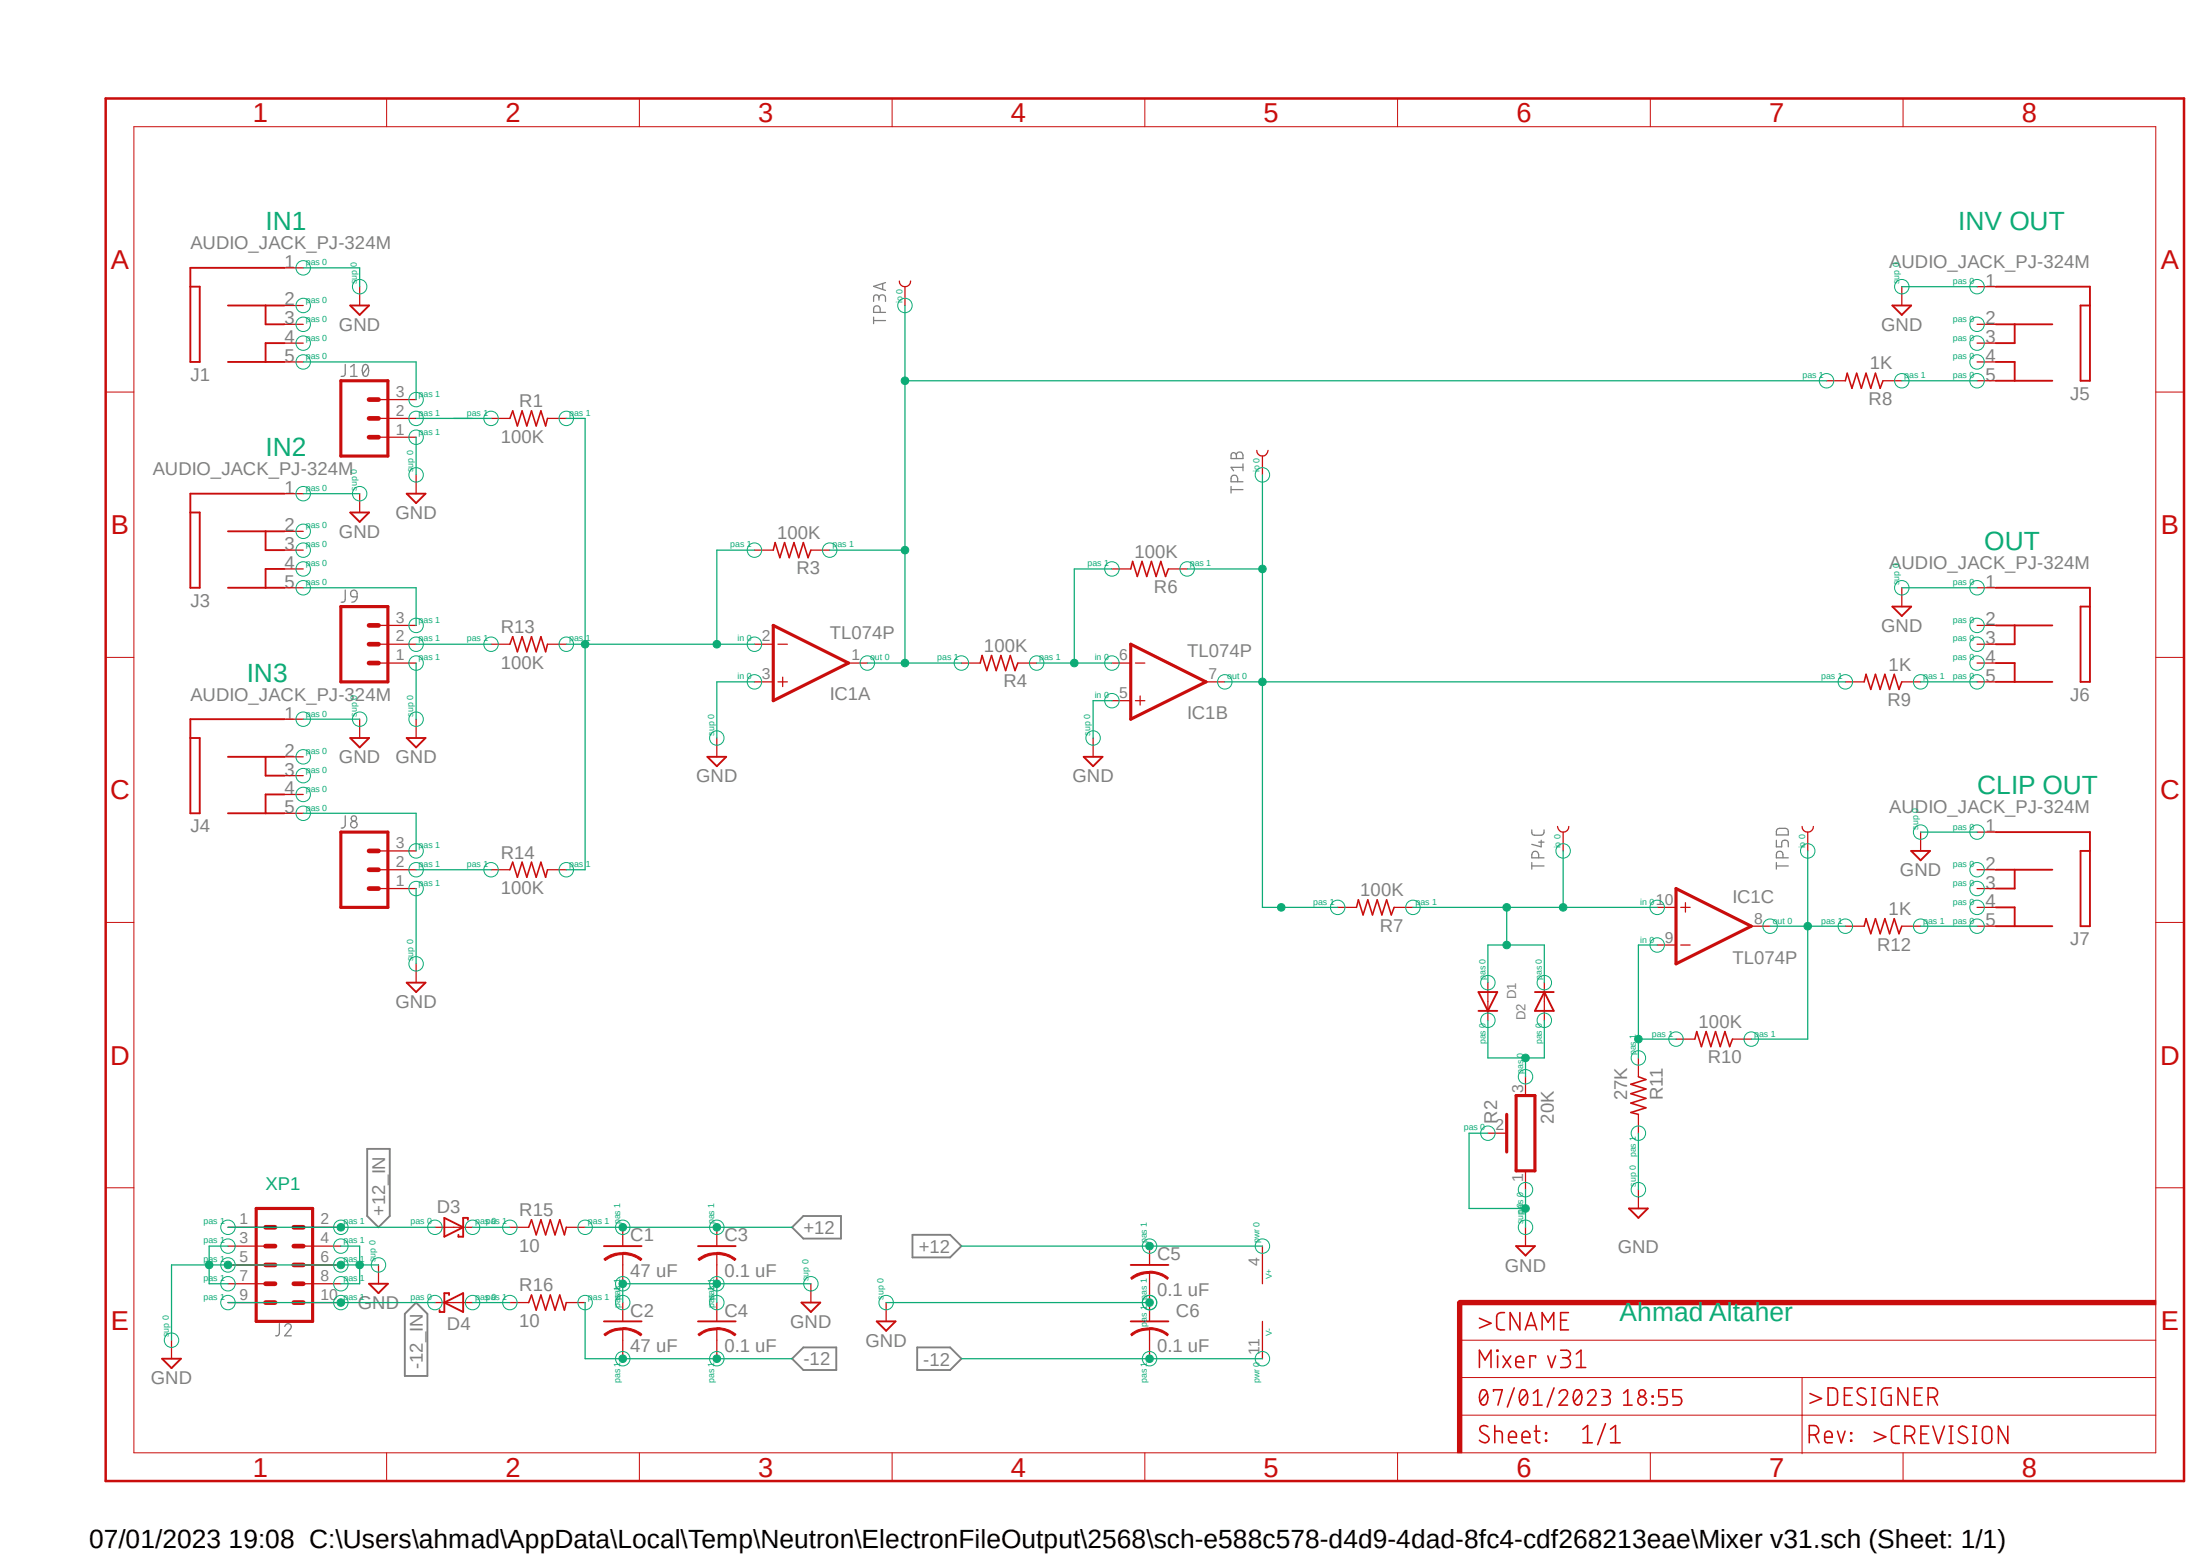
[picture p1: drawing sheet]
<svg xmlns="http://www.w3.org/2000/svg" width="297mm" height="210mm" viewBox="0 0 297 210" stroke-linecap="round" stroke-linejoin="round" font-family="sans-serif">
<path d="M13.9 13l281.2 187.3M295.1 13l-281.2 187.3" fill="none" stroke="#fff" stroke-width=".14"/>
<g fill="none" stroke="#808080" stroke-width=".17">
<path d="M119.2 38.3v.8M119.5 38.1l-1.6 .6 1.6 .5M46.6 49.2v1.3a.4 .4 0 0 1-.5 .3M47.3 50.8h.9M47.3 49.5l.5-.3v1.6M49.1 49.2h.3a.67 .67 0 0 1 .4 .8 .58 .58 0 0 1-.7 .8 1.27 1.27 0 0 1 0-1.6zM49.7 49.5l-.7 1M117.9 43.3h1.6M117.9 42.8v.9M118.7 40.2v-.2a.46 .46 0 0 1 .5-.2 .46 .46 0 0 1 .3 .4v.5M118.7 40.5l-.1-.5a.37 .37 0 0 0-.4-.2 .37 .37 0 0 0-.3 .3v.6M118.8 42.2v-.7a.46 .46 0 0 0-.5-.2 .46 .46 0 0 0-.4 .4v.5h1.6"/>
<path d="M46.6 79.6v1.3a.4 .4 0 0 1-.5 .4M47.5 79.7a.44 .44 0 0 1 .7 .4v.5h-.5l-.3-.2a.58 .58 0 0 1 .1-.7zM166.2 66.1h1.6M166.2 65.7v.8M166.4 61.1a.38 .38 0 0 1 .5 .3l.1-.2a.46 .46 0 0 1 .5-.2 .46 .46 0 0 1 .3 .4v.5h-1.6v-.5zM166.9 61.4v.5M167.1 65l-.1-.7a.43 .43 0 0 0-.5-.2 .43 .43 0 0 0-.3 .5v.4h1.6M167.8 63.1h-1.6l.3 .4M167.8 62.6v.9M48.2 80.6a.72 .72 0 0 1-.7 .7M46.6 110.1v1.3a.45 .45 0 0 1-.5 .4M206.8 112v.6l.4 .1h1l.2-.3v-.4"/>
<path d="M206.8 116.9h1.6M206.8 116.4v.9M207.7 115.8v-.4a.47 .47 0 0 0-.4-.5 .47 .47 0 0 0-.5 .5v.4h1.6M207.7 113.7h.7M208.1 113.4v.9l-1.3-.3M239.8 113.4v.9h.7v-.6a.46 .46 0 0 1 .5-.3 .46 .46 0 0 1 .4 .3v.6M239.8 116.9h1.6M239.8 116.4v.9M239.9 112a1.25 1.25 0 0 1 1.5 0v.7h-1.6zM240.7 115.8v-.4a.45 .45 0 0 0-.4-.5 .45 .45 0 0 0-.5 .5v.4h1.6M37.7 178.6v1.3a.38 .38 0 0 1-.5 .4M38.4 179a.44 .44 0 0 1 .7-.3 .44 .44 0 0 1 .1 .7l-.8 .9h.9"/>
<circle cx="47.8" cy="110.5" r=".37"/>
<circle cx="47.8" cy="111.3" r=".45"/>
</g>
<path d="M49.6 155.1h3v9l-1.5 1.6-1.5-1.6zM56.2 175.8l1.5 1.5v8.4h-3v-8.4zM108.5 164.1h5v3.1h-5l-1.6-1.5zM123.2 166.7h5.1l1.5 1.5-1.5 1.5h-5.1zM106.9 183.4l1.6-1.5h4.4v3h-4.4zM123.8 181.9h4.5l1.5 1.5-1.5 1.5h-4.5z" fill="none" stroke="#808080" stroke-width=".25"/>
<g fill="none" stroke="#c90d0c" stroke-width=".17">
<path d="M38.4 36.2h2.5M38.4 46.3h2.5M38.4 48.9h2.5M38.4 41.2h2.5M38.4 43.8h2.5M66.3 56.5h2.5M73.9 56.5h2.6M101.9 92h2.5M101.9 87h2.5M105 92h1.3M105 87h1.3M105.7 91.4v1.3"/>
<path d="M114.6 89.5h2.5M150.1 89.5h2.6M150.1 94.6h2.6M153.3 89.5h1.3M153.3 94.6h1.3M153.9 93.9v1.3M162.8 92h2.6M223.7 122.5h2.6M223.7 127.6h2.6M226.9 122.5h1.3M226.9 127.6h1.3M227.5 121.8v1.3"/>
<path d="M236.4 125h2.6M84.1 169.2v1.5M170.4 168.2v5.1M170.4 178.4v5"/>
</g>
<path d="M38.4 36.2h-12.7v12.7h1.3v-10.2h-1.3M30.8 41.2h7.6M30.8 48.9h7.6M35.9 41.2v2.6h2.5M38.4 46.3h-2.5v2.6M81.5 168.2h5.1" fill="none" stroke="#c90d0c" stroke-width=".25"/>
<path d="M104.4 84.4l10.2 5.1-10.2 5.1zM152.7 87l10.1 5-10.1 5.1zM226.3 119.9l10.1 5.1-10.1 5.1z" fill="none" stroke="#c90d0c" stroke-width=".42"/>
<path d="M68.8 56.5l.4-1 .6 2 .7-2 .6 2 .7-2 .6 2 .6-2 .7 2 .2-1" fill="none" stroke="#c90d0c" stroke-width=".21"/>
<path d="M84.1 169a4 4 0 0 1 2.6 .9l-.2 .2a3.8 3.8 0 0 0-2.4-.8z" fill-rule="evenodd" fill="#c90d0c"/>
<path d="M84.1 169a4 4 0 0 1 2.6 .9l-.2 .2a3.8 3.8 0 0 0-2.4-.8z" fill="none" stroke="#c90d0c" stroke-width=".14"/>
<path d="M81.5 169.9a3.6 3.6 0 0 1 2.6-.8v.2a4.1 4.1 0 0 0-2.4 .8z" fill-rule="evenodd" fill="#c90d0c"/>
<path d="M81.5 169.9a3.6 3.6 0 0 1 2.6-.8v.2a4.1 4.1 0 0 0-2.4 .8z" fill="none" stroke="#c90d0c" stroke-width=".14"/>
<g fill="none" stroke="#c90d0c" stroke-width=".17">
<path d="M200.9 132.6v5.1M200.9 153h2.5M206 145.3v2.6M206 158v2.6M30.8 175.8h5.1M30.8 173.3h5.1M30.8 170.7h5.1M30.8 168.2h5.1M30.8 165.7h5.1M40.9 175.8h5.1M40.9 173.3h5.1M40.9 170.7h5.1"/>
<path d="M40.9 168.2h5.1M40.9 165.7h5.1M84.1 165.7v2.5M84.1 170.7v2.6"/>
</g>
<path d="M203.4 150.4v5.1M204.7 147.9h2.5v10.1h-2.5zM34.6 163.1h7.6v15.3h-7.6z" fill="none" stroke="#c90d0c" stroke-width=".42"/>
<path d="M35.9 170.7h1.2M35.9 173.3h1.2M35.9 175.8h1.2M35.9 165.7h1.2M35.9 168.2h1.2M39.7 170.7h1.2M39.7 173.3h1.2M39.7 175.8h1.2M39.7 165.7h1.2M39.7 168.2h1.2" fill="none" stroke="#c90d0c" stroke-width=".64"/>
<path d="M199.6 133.9h2.5l-1.2 2.5zM199.6 136.4h2.5" fill="none" stroke="#c90d0c" stroke-width=".25"/>
<g fill="none" stroke="#c90d0c" stroke-width=".21">
<path d="M199.7 184.6v-2.4l.8 1.4 .8-1.4v2.4M200 187.7a.45 .45 0 0 1 .7 .1 1.43 1.43 0 0 1-.3 1.8 .39 .39 0 0 1-.5-.2 1.73 1.73 0 0 1 .1-1.7zM200.7 188l-.9 1.2M201.6 187.8v-.2h1.2l-.6 2.1M202.1 182.2h.1v.2h-.1zM202.2 183v1.6M202.9 183l1.1 1.6M204 183l-1.1 1.6M204.4 187.3l-.9 2.6M204.6 183.8h1.1a.55 .55 0 0 0-.4-.7 .55 .55 0 0 0-.7 .5v.6l.3 .3 .8 .1M205.4 187.7a.45 .45 0 0 1 .7 .1 1.53 1.53 0 0 1-.2 1.8 .42 .42 0 0 1-.6-.2 1.73 1.73 0 0 1 .1-1.7zM206.2 188l-1 1.2"/>
<path d="M207 188l.6-.4v2.1M207 189.7h1.2M207.3 183.3v-.3h-.8v1.6M209 183l.5 1.6 .5-1.6M209.8 187.3l-.9 2.6M210.5 188a.58 .58 0 0 1 .6-.4 .58 .58 0 0 1 .5 .5l-.1 .4-1 1.2h1.1M210.7 182.2h.8a.51 .51 0 0 1 .5 .6 .51 .51 0 0 1-.5 .5h-.6M211.4 183.3a.66 .66 0 0 1 .6 .6 .66 .66 0 0 1-.6 .7h-.7M212.6 187.8a.48 .48 0 0 1 .8 0 1.43 1.43 0 0 1-.3 1.8 .46 .46 0 0 1-.5-.2 1.8 1.8 0 0 1 0-1.6zM212.8 184.6h1.3M212.8 182.8l.6-.6v2.4M213.4 188l-.9 1.2"/>
<path d="M213.7 192.9l.6-.5v2.3M213.7 194.7h1.3M214.3 188a.58 .58 0 0 1 .9-.4 .58 .58 0 0 1 .1 .9l-1 1.2h1.2M216.2 187.6h.8a.47 .47 0 0 1 .4 .4 .47 .47 0 0 1-.4 .5h-.5M216.7 192.2l-1 2.8M216.8 188.5a.57 .57 0 0 1 .6 .6 .57 .57 0 0 1-.6 .6h-.6M217.4 194.7h1.3M217.4 192.9l.7-.5v2.3M219.2 189.7h1.1M219.2 188l.6-.4v2.1M223.1 188.4h.1v.2h-.1zM223.1 189.4h.1v.1h-.1z"/>
<path d="M225.1 187.6h-1.2v.9h.7a.58 .58 0 0 1 .5 .6 .58 .58 0 0 1-.5 .6h-.7M227 187.6h-1.2v.9h.8a.58 .58 0 0 1 .4 .6 .58 .58 0 0 1-.4 .6h-.8"/>
<circle cx="221.7" cy="188" r=".47"/>
<circle cx="221.7" cy="189.1" r=".59"/>
</g>
<path d="M196.8 175.8h.6v20.3h-.6z" fill-rule="evenodd" fill="#c90d0c"/>
<path d="M196.8 175.8h.6v20.3h-.6z" fill="none" stroke="#c90d0c" stroke-width=".14"/>
<path d="M197.1 175.5h93.9v.6h-93.9z" fill-rule="evenodd" fill="#c90d0c"/>
<g fill="none" stroke="#c90d0c" stroke-width=".14">
<path d="M18.1 17.1h272.9v179h-272.9zM52.2 13.3v3.8M86.3 13.3v3.8M120.4 13.3v3.8M154.6 13.3v3.8M188.7 13.3v3.8M222.8 13.3v3.8M256.9 13.3v3.8M14.3 52.9h3.8M291 52.9h3.9M14.3 88.7h3.8M291 88.7h3.9"/>
<path d="M14.3 124.5h3.8M291 124.5h3.9M14.3 160.3h3.8M197.1 175.5h93.9v.6h-93.9zM291 160.3h3.9M52.2 196.1v3.8M86.3 196.1v3.8M120.4 196.1v3.8M154.6 196.1v3.8M188.7 196.1v3.8M197.1 191h93.9M197.1 185.9h93.9"/>
<path d="M197.1 180.9h93.9M222.8 196.1v3.8M243.3 185.9v10.3M256.9 196.1v3.8"/>
</g>
<path d="M198.3 175.8h-1.2v1.3" fill="none" stroke="#c90d0c" stroke-width=".64"/>
<g fill="none" stroke="#c90d0c" stroke-width=".21">
<path d="M249.1 51.4l.3-1 .6 2 .7-2 .6 2 .6-2 .7 2 .6-2 .6 2 .4-1M104.4 74.3l.2-1.1 .7 2.1 .6-2.1 .7 2.1 .6-2.1 .6 2.1 .7-2.1 .6 2.1 .4-1M152.7 76.8l.2-1 .6 2 .7-2 .6 2 .6-2 .7 2 .6-2 .7 2 .3-1M68.8 87l.4-1.1 .6 2.1 .7-2.1 .6 2.1 .7-2.1 .6 2.1 .6-2.1 .7 2.1 .2-1M132.3 89.5l.3-1 .6 2 .7-2 .6 2 .6-2 .7 2 .6-2 .6 2 .4-1M251.7 92l.2-1 .7 2 .6-2 .6 2 .7-2 .6 2 .6-2 .7 2 .4-1M68.8 117.4l.4-1 .6 2 .7-2 .6 2 .7-2 .6 2 .6-2 .7 2 .2-1M183.1 122.5l.3-1 .6 2 .7-2 .6 2 .6-2 .7 2 .6-2 .6 2 .4-1M251.7 125l.2-1 .7 2 .6-2 .6 2 .7-2 .6 2 .6-2 .7 2 .4-1M221.2 145.3l1 .4-2 .6 2 .7-2 .6 2 .7-2 .6 2 .6-2 .7 1 .2M228.8 140.3l.3-1.1 .6 2.1 .6-2.1 .7 2.1 .6-2.1 .6 2.1 .7-2.1 .6 2.1 .4-1M71.4 165.7l.4-1.1 .6 2.1 .6-2.1 .7 2.1 .6-2.1 .6 2.1 .7-2.1 .6 2.1 .3-1"/>
<path d="M71.4 175.8l.4-1 .6 2 .6-2 .7 2 .6-2 .6 2 .7-2 .6 2 .3-1M199.7 177.9l1.6 .7-1.6 .6M203.1 177.2h-.5l-.5 .2v.3v1.3a.51 .51 0 0 0 .5 .5h.5M205.2 177.2v2.3l-1.3-2.3v2.3M205.9 179.5l.8-2.3 .8 2.3M206.1 178.9h1.2M208.2 179.5v-2.3l.8 1.3 .8-1.3v2.3M210.7 178.2h.8M211.8 177.2h-1.1v2.3h1.1M200.9 192.6a.6 .6 0 0 0-.8-.2 .6 .6 0 0 0-.2 .8l1.1 .8a.54 .54 0 0 1-.1 .6 .54 .54 0 0 1-.7 .1l-.5-.3M201.8 193.2h.8l.2 .2v1.3M201.8 192.4v2.3"/>
<path d="M203.7 194h1a.56 .56 0 0 0-.3-.8 .56 .56 0 0 0-.7 .5v.7l.2 .3h.8M205.5 194h1a.57 .57 0 0 0-.2-.7 .57 .57 0 0 0-.8 .2v1l.4 .2h.6M207.1 193.2h.8M207.4 192.4v2a.42 .42 0 0 0 .5 .3M208.7 193.4h.1v.1h-.1zM208.7 194.4h.1v.1h-.1zM244.3 193.7h.6a.64 .64 0 0 0 .7-.7 .64 .64 0 0 0-.7-.6h-.6v2.3M244.3 188.1l1.6 .7-1.6 .6M245 193.7l.6 1M246.3 194h1.1a.55 .55 0 0 0-.3-.8 .55 .55 0 0 0-.7 .3 1.26 1.26 0 0 0 .1 1.2h.9M246.8 187.3h.6a.59 .59 0 0 1 .7 .7v1a.59 .59 0 0 1-.7 .7h-.6zM248.1 193.2l.5 1.5 .5-1.5"/>
<path d="M249 188.3h.8M249.9 194.4h.1v.1h-.1zM249.9 193.4h.1v.1h-.1zM250.1 187.3h-1.1v2.4h1.1M251.8 187.5a.64 .64 0 0 0-.6-.2 .64 .64 0 0 0-.5 .5l.3 .5 .7 .4a.58 .58 0 0 1 .1 .9 .58 .58 0 0 1-.9-.1l-.2-.2M252.7 187.3h.5M252.7 189.7h.5M252.9 187.3v2.4M253 193.3l1.6 .6-1.6 .7M255.3 187.3l-1 .1-.2 .2-.1 .2v1.3a.59 .59 0 0 0 .6 .6h.7v-1.4h-.4M256.4 192.5h-.5l-.3 .1-.2 .1v.3v1.3a.51 .51 0 0 0 .5 .5h.5M257.2 193.8h.7a.66 .66 0 0 0 .6-.7 .66 .66 0 0 0-.6-.6h-.7v2.3"/>
<path d="M257.6 187.3v2.4l-1.4-2.4v2.4M258 193.8l.5 1M258.5 188.3h.7M259.3 193.5h.8M259.5 187.3h-1v2.4h1M260.3 188.6h.6a.64 .64 0 0 0 .7-.6 .64 .64 0 0 0-.7-.7h-.6v2.4M260.4 192.5h-1.1v2.3h1.1M260.9 192.5l.8 2.3 .8-2.3M261.1 188.6l.5 1.1M263.1 194.8h.6M263.1 192.5h.6M263.4 192.5v2.3"/>
<path d="M265.5 192.7a.62 .62 0 0 0-.6-.2 .62 .62 0 0 0-.5 .5l.1 .3 .2 .2 .7 .3a.54 .54 0 0 1 .2 .8 .54 .54 0 0 1-.8 .2l-.5-.3M266.3 194.8h.6M266.3 192.5h.6M266.6 192.5v2.3M267.8 192.6a.69 .69 0 0 1 1.1 .5v1.1a.64 .64 0 0 1-.6 .6 .64 .64 0 0 1-.7-.6v-1.1zM271.1 192.5v2.3l-1.3-2.3v2.3"/>
</g>
<path d="M14.3 13.3h280.6v186.6h-280.6z" fill="none" stroke="#c90d0c" stroke-width=".34"/>
<g fill="none" stroke="#c90d0c" stroke-width=".17">
<path d="M266.9 38.7h2.6M246.6 51.4h2.5M254.2 51.4h2.6M266.9 51.4h2.6M266.9 48.9h2.6M266.9 43.8h2.6M266.9 46.3h2.6M38.4 74.3h2.5M38.4 76.8h2.5M38.4 66.6h2.5M38.4 79.3h2.5M38.4 71.7h2.5"/>
<path d="M56.2 64.1v2.5M101.9 74.3h2.5M109.5 74.3h2.5M150.1 76.8h2.6M157.7 76.8h2.6M169.7 60.8a.76 .76 0 0 0 .7 .8 .76 .76 0 0 0 .8-.8M170.4 61.6v2.5M38.4 97.1h2.5M56.2 97.1v2.5M66.3 87h2.5M73.9 87h2.6M129.8 89.5h2.5"/>
<path d="M137.4 89.5h2.6M249.1 92h2.6M256.8 92h2.5M38.4 107.2h2.5M38.4 109.8h2.5M38.4 102.2h2.5M38.4 104.7h2.5M66.3 117.4h2.5M73.9 117.4h2.6M56.2 130.1v2.5M180.6 122.5h2.5M188.2 122.5h2.6"/>
<path d="M208.5 132.6v5.1M249.1 125h2.6M256.8 125h2.5M221.2 142.8v2.5M221.2 150.4v2.6M226.3 140.3h2.5M233.9 140.3h2.5M51.1 170.7v2.6M58.7 165.7h5.1M58.7 175.8h5.1M68.8 165.7h2.6M68.8 175.8h2.6"/>
<path d="M76.5 165.7h2.5M76.5 175.8h2.5M84.1 179.4v1.5M23.2 180.9v2.5"/>
</g>
<g fill="none" stroke="#c90d0c" stroke-width=".25">
<path d="M269.5 38.7h12.7v12.7h-1.3v-10.2h1.3M269.5 43.8h7.6M269.5 48.9h2.5v2.5M269.5 51.4h7.6M272 43.8v2.5h-2.5M30.8 71.7h7.6M30.8 79.3h7.6M35.9 71.7v2.6h2.5M38.4 66.6h-12.7v12.7h1.3v-10.1h-1.3M38.4 76.8h-2.5v2.5M54.9 66.6h2.5l-1.2 1.3zM38.4 97.1h-12.7v12.7h1.3v-10.2h-1.3"/>
<path d="M54.9 99.6h2.5l-1.2 1.3zM30.8 102.2h7.6M30.8 109.8h7.6M35.9 102.2v2.5h2.5M38.4 107.2h-2.5v2.6M54.9 132.6h2.5l-1.2 1.3zM207.2 133.9h2.6M208.5 133.9l1.3 2.5h-2.6zM49.8 173.3h2.6l-1.3 1.2zM60 164.4l2.5 1.3-2.5 1.2zM60 175.8l2.5-1.3v2.6zM60.6 174.8v-.3h-.6v2.6h-.6v-.3"/>
<path d="M63.2 164.6v-.2h-.7v2.5h-.6v-.2M81.5 178.4h5.1M21.9 183.4h2.5l-1.2 1.3z"/>
</g>
<path d="M84.1 179.2a4 4 0 0 1 2.6 .9l-.2 .2a3.8 3.8 0 0 0-2.4-.8z" fill-rule="evenodd" fill="#c90d0c"/>
<path d="M84.1 179.2a4 4 0 0 1 2.6 .9l-.2 .2a3.8 3.8 0 0 0-2.4-.8z" fill="none" stroke="#c90d0c" stroke-width=".14"/>
<path d="M81.5 180.1a3.6 3.6 0 0 1 2.6-.9v.3a3.5 3.5 0 0 0-2.4 .8z" fill-rule="evenodd" fill="#c90d0c"/>
<path d="M81.5 180.1a3.6 3.6 0 0 1 2.6-.9v.3a3.5 3.5 0 0 0-2.4 .8z" fill="none" stroke="#c90d0c" stroke-width=".14"/>
<path d="M84.1 175.8v2.6M96.8 169.2v1.5M84.1 180.9v2.5" fill="none" stroke="#c90d0c" stroke-width=".17"/>
<path d="M94.2 168.2h5.1" fill="none" stroke="#c90d0c" stroke-width=".25"/>
<path d="M96.8 169a4 4 0 0 1 2.6 .9l-.2 .2a3.8 3.8 0 0 0-2.4-.8z" fill-rule="evenodd" fill="#c90d0c"/>
<path d="M96.8 169a4 4 0 0 1 2.6 .9l-.2 .2a3.8 3.8 0 0 0-2.4-.8z" fill="none" stroke="#c90d0c" stroke-width=".14"/>
<path d="M94.2 169.9a3.6 3.6 0 0 1 2.6-.8v.2a3.9 3.9 0 0 0-2.4 .8z" fill-rule="evenodd" fill="#c90d0c"/>
<path d="M94.2 169.9a3.6 3.6 0 0 1 2.6-.8v.2a3.9 3.9 0 0 0-2.4 .8z" fill="none" stroke="#c90d0c" stroke-width=".14"/>
<path d="M96.8 165.7v2.5M96.8 170.7v2.6M96.8 179.4v1.5" fill="none" stroke="#c90d0c" stroke-width=".17"/>
<path d="M94.2 178.4h5.1" fill="none" stroke="#c90d0c" stroke-width=".25"/>
<path d="M96.8 179.2a4 4 0 0 1 2.6 .9l-.2 .2a3.8 3.8 0 0 0-2.4-.8z" fill-rule="evenodd" fill="#c90d0c"/>
<path d="M96.8 179.2a4 4 0 0 1 2.6 .9l-.2 .2a3.8 3.8 0 0 0-2.4-.8z" fill="none" stroke="#c90d0c" stroke-width=".14"/>
<path d="M94.2 180.1a3.6 3.6 0 0 1 2.6-.9v.3a3.3 3.3 0 0 0-2.4 .8z" fill-rule="evenodd" fill="#c90d0c"/>
<path d="M94.2 180.1a3.6 3.6 0 0 1 2.6-.9v.3a3.3 3.3 0 0 0-2.4 .8z" fill="none" stroke="#c90d0c" stroke-width=".14"/>
<path d="M96.8 175.8v2.6M109.5 173.3v2.5M155.2 171.7v1.6M96.8 180.9v2.5" fill="none" stroke="#c90d0c" stroke-width=".17"/>
<path d="M108.2 175.8h2.5l-1.2 1.3zM152.7 170.7h5" fill="none" stroke="#c90d0c" stroke-width=".25"/>
<path d="M155.2 171.6a4 4 0 0 1 2.5 .9l-.1 .2a3.8 3.8 0 0 0-2.4-.9z" fill-rule="evenodd" fill="#c90d0c"/>
<path d="M155.2 171.6a4 4 0 0 1 2.5 .9l-.1 .2a3.8 3.8 0 0 0-2.4-.9z" fill="none" stroke="#c90d0c" stroke-width=".14"/>
<path d="M152.7 172.5a3.4 3.4 0 0 1 2.5-.9v.3a4.1 4.1 0 0 0-2.4 .8z" fill-rule="evenodd" fill="#c90d0c"/>
<path d="M152.7 172.5a3.4 3.4 0 0 1 2.5-.9v.3a4.1 4.1 0 0 0-2.4 .8z" fill="none" stroke="#c90d0c" stroke-width=".14"/>
<path d="M155.2 168.2v2.5M155.2 173.3v2.5M155.2 179.4v1.5" fill="none" stroke="#c90d0c" stroke-width=".17"/>
<path d="M152.7 178.4h5" fill="none" stroke="#c90d0c" stroke-width=".25"/>
<path d="M155.2 179.2a4 4 0 0 1 2.5 .9l-.1 .2a3.8 3.8 0 0 0-2.4-.8z" fill-rule="evenodd" fill="#c90d0c"/>
<path d="M155.2 179.2a4 4 0 0 1 2.5 .9l-.1 .2a3.8 3.8 0 0 0-2.4-.8z" fill="none" stroke="#c90d0c" stroke-width=".14"/>
<path d="M152.7 180.1a3.4 3.4 0 0 1 2.5-.9v.3a3.5 3.5 0 0 0-2.4 .8z" fill-rule="evenodd" fill="#c90d0c"/>
<path d="M152.7 180.1a3.4 3.4 0 0 1 2.5-.9v.3a3.5 3.5 0 0 0-2.4 .8z" fill="none" stroke="#c90d0c" stroke-width=".14"/>
<g fill="none" stroke="#c90d0c" stroke-width=".17">
<path d="M48.6 38.7v2.5M121.4 37.9a.76 .76 0 0 0 .8 .8 .76 .76 0 0 0 .7-.8M122.2 38.7v2.5M256.8 38.7v2.5M51.1 59h5.1M51.1 56.5h5.1M51.1 53.9h5.1M48.6 66.6v2.6M256.8 79.3v2.6M266.9 79.3h2.6M48.6 97.1v2.5M51.1 89.5h5.1"/>
<path d="M51.1 84.4h5.1M51.1 87h5.1M96.8 99.6v2.6M147.6 99.6v2.6M266.9 89.5h2.6M266.9 92h2.6M266.9 84.4h2.6M266.9 87h2.6M51.1 117.4h5.1M51.1 119.9h5.1M51.1 114.9h5.1M210.3 111.5a.76 .76 0 0 0 .7 .8 .76 .76 0 0 0 .8-.8"/>
<path d="M211 112.3v2.6M243.3 111.5a.76 .76 0 0 0 .8 .8 .76 .76 0 0 0 .7-.8M244.1 112.3v2.6M259.3 112.3v2.6M266.9 112.3h2.6M266.9 117.4h2.6M266.9 119.9h2.6M266.9 122.5h2.6M266.9 125h2.6M119.6 175.8v2.6M155.2 175.8v2.6M206 165.7v2.5"/>
<path d="M221.2 160.6v2.5M155.2 180.9v2.5"/>
</g>
<g fill="none" stroke="#c90d0c" stroke-width=".25">
<path d="M47.3 41.2h2.5l-1.2 1.3zM255.5 41.2h2.5l-1.2 1.3zM47.3 69.2h2.5l-1.2 1.2zM269.5 79.3h12.7v12.7h-1.3v-10.1h1.3M47.3 99.6h2.5l-1.2 1.3zM255.5 81.9h2.5l-1.2 1.2zM269.5 84.4h7.6M269.5 89.5h2.5v2.5M269.5 92h7.6M272 84.4v2.6h-2.5M95.5 102.2h2.5l-1.2 1.2zM146.3 102.2h2.5l-1.2 1.2z"/>
<path d="M258 114.9h2.6l-1.3 1.2zM269.5 112.3h12.7v12.7h-1.3v-10.1h1.3M269.5 117.4h7.6M272 117.4v2.5h-2.5M269.5 122.5h2.5v2.5M269.5 125h7.6M118.4 178.4h2.5l-1.3 1.2zM204.7 168.2h2.5l-1.2 1.3zM219.9 163.1h2.6l-1.3 1.3z"/>
</g>
<path d="M46 51.4h6.4v10.2h-6.4zM46 81.9h6.4v10.1h-6.4zM46 112.3h6.4v10.2h-6.4z" fill="none" stroke="#c90d0c" stroke-width=".42"/>
<path d="M49.8 53.9h1.3M49.8 56.5h1.3M49.8 59h1.3M49.8 84.4h1.3M49.8 87h1.3M49.8 89.5h1.3M49.8 114.9h1.3M49.8 117.4h1.3M49.8 119.9h1.3" fill="none" stroke="#c90d0c" stroke-width=".64"/>
<g fill="none" stroke="#0dab76" stroke-width=".14">
<circle cx="40.9" cy="36.2" r=".98"/>
<circle cx="48.6" cy="38.7" r=".98"/>
<circle cx="256.7" cy="38.7" r=".98"/>
<circle cx="266.9" cy="38.7" r=".98"/>
<circle cx="40.9" cy="48.9" r=".98"/>
<circle cx="40.9" cy="46.3" r=".98"/>
<circle cx="40.9" cy="43.8" r=".98"/>
<circle cx="40.9" cy="41.2" r=".98"/>
<circle cx="56.2" cy="59" r=".98"/>
<circle cx="56.2" cy="56.5" r=".98"/>
<circle cx="56.2" cy="53.9" r=".98"/>
<circle cx="66.3" cy="56.5" r=".98"/>
<circle cx="76.5" cy="56.5" r=".98"/>
<circle cx="122.2" cy="41.2" r=".98"/>
<circle cx="246.6" cy="51.4" r=".98"/>
<circle cx="256.7" cy="51.4" r=".98"/>
<circle cx="266.9" cy="48.9" r=".98"/>
<circle cx="266.9" cy="51.4" r=".98"/>
<circle cx="266.9" cy="43.8" r=".98"/>
<circle cx="266.9" cy="46.3" r=".98"/>
<circle cx="40.9" cy="79.3" r=".98"/>
<circle cx="40.9" cy="76.8" r=".98"/>
<circle cx="40.9" cy="74.3" r=".98"/>
<circle cx="40.9" cy="66.6" r=".98"/>
<circle cx="40.9" cy="71.7" r=".98"/>
<circle cx="48.6" cy="66.6" r=".98"/>
<circle cx="56.2" cy="64.1" r=".98"/>
<circle cx="101.9" cy="74.3" r=".98"/>
<circle cx="112" cy="74.3" r=".98"/>
<circle cx="150.1" cy="76.8" r=".98"/>
<circle cx="160.3" cy="76.8" r=".98"/>
<circle cx="170.4" cy="64.1" r=".98"/>
<circle cx="256.7" cy="79.3" r=".98"/>
<circle cx="266.9" cy="79.3" r=".98"/>
<circle cx="40.9" cy="97.1" r=".98"/>
<circle cx="48.6" cy="97.1" r=".98"/>
<circle cx="56.2" cy="84.4" r=".98"/>
<circle cx="56.2" cy="89.5" r=".98"/>
<circle cx="56.2" cy="97.1" r=".98"/>
<circle cx="56.2" cy="87" r=".98"/>
<circle cx="66.3" cy="87" r=".98"/>
<circle cx="76.5" cy="87" r=".98"/>
<circle cx="96.8" cy="99.6" r=".98"/>
<circle cx="101.9" cy="87" r=".98"/>
<circle cx="101.9" cy="92" r=".98"/>
<circle cx="117.1" cy="89.5" r=".98"/>
<circle cx="129.8" cy="89.5" r=".98"/>
<circle cx="140" cy="89.5" r=".98"/>
<circle cx="147.6" cy="99.6" r=".98"/>
<circle cx="150.1" cy="94.6" r=".98"/>
<circle cx="150.1" cy="89.5" r=".98"/>
<circle cx="165.4" cy="92" r=".98"/>
<circle cx="249.1" cy="92" r=".98"/>
<circle cx="259.3" cy="92" r=".98"/>
<circle cx="266.9" cy="89.5" r=".98"/>
<circle cx="266.9" cy="92" r=".98"/>
<circle cx="266.9" cy="84.4" r=".98"/>
<circle cx="266.9" cy="87" r=".98"/>
<circle cx="40.9" cy="104.7" r=".98"/>
<circle cx="40.9" cy="102.1" r=".98"/>
<circle cx="40.9" cy="109.8" r=".98"/>
<circle cx="40.9" cy="107.2" r=".98"/>
<circle cx="56.2" cy="119.9" r=".98"/>
<circle cx="56.2" cy="114.8" r=".98"/>
<circle cx="56.2" cy="117.4" r=".98"/>
<circle cx="66.3" cy="117.4" r=".98"/>
<circle cx="76.5" cy="117.4" r=".98"/>
<circle cx="211" cy="114.8" r=".98"/>
<circle cx="244" cy="114.8" r=".98"/>
<circle cx="259.3" cy="112.3" r=".98"/>
<circle cx="266.9" cy="112.3" r=".98"/>
<circle cx="266.9" cy="117.4" r=".98"/>
<circle cx="266.9" cy="119.9" r=".98"/>
<circle cx="56.2" cy="130.1" r=".98"/>
<circle cx="180.6" cy="122.5" r=".98"/>
<circle cx="190.8" cy="122.5" r=".98"/>
<circle cx="200.9" cy="137.7" r=".98"/>
<circle cx="200.9" cy="132.6" r=".98"/>
<circle cx="208.5" cy="137.7" r=".98"/>
<circle cx="208.5" cy="132.6" r=".98"/>
<circle cx="223.7" cy="127.5" r=".98"/>
<circle cx="223.7" cy="122.5" r=".98"/>
<circle cx="239" cy="125" r=".98"/>
<circle cx="249.1" cy="125" r=".98"/>
<circle cx="259.3" cy="125" r=".98"/>
<circle cx="266.9" cy="122.5" r=".98"/>
<circle cx="266.9" cy="125" r=".98"/>
<circle cx="200.9" cy="152.9" r=".98"/>
<circle cx="205.9" cy="145.3" r=".98"/>
<circle cx="221.2" cy="152.9" r=".98"/>
<circle cx="221.2" cy="142.8" r=".98"/>
<circle cx="226.3" cy="140.2" r=".98"/>
<circle cx="236.4" cy="140.2" r=".98"/>
<circle cx="30.8" cy="168.2" r=".98"/>
<circle cx="30.8" cy="165.6" r=".98"/>
<circle cx="30.8" cy="175.8" r=".98"/>
<circle cx="30.8" cy="173.3" r=".98"/>
<circle cx="30.8" cy="170.7" r=".98"/>
<circle cx="46" cy="165.6" r=".98"/>
<circle cx="46" cy="168.2" r=".98"/>
<circle cx="46" cy="173.3" r=".98"/>
<circle cx="46" cy="170.7" r=".98"/>
<circle cx="46" cy="175.8" r=".98"/>
<circle cx="51.1" cy="170.7" r=".98"/>
<circle cx="58.7" cy="165.6" r=".98"/>
<circle cx="58.7" cy="175.8" r=".98"/>
<circle cx="63.8" cy="175.8" r=".98"/>
<circle cx="63.8" cy="165.6" r=".98"/>
<circle cx="68.8" cy="175.8" r=".98"/>
<circle cx="68.8" cy="165.6" r=".98"/>
<circle cx="79" cy="175.8" r=".98"/>
<circle cx="79" cy="165.6" r=".98"/>
<circle cx="84.1" cy="173.3" r=".98"/>
<circle cx="84.1" cy="175.8" r=".98"/>
<circle cx="84.1" cy="165.6" r=".98"/>
<circle cx="96.8" cy="165.6" r=".98"/>
<circle cx="96.8" cy="173.3" r=".98"/>
<circle cx="96.8" cy="175.8" r=".98"/>
<circle cx="109.5" cy="173.3" r=".98"/>
<circle cx="119.6" cy="175.8" r=".98"/>
<circle cx="155.2" cy="175.8" r=".98"/>
<circle cx="155.2" cy="168.2" r=".98"/>
<circle cx="170.4" cy="168.2" r=".98"/>
<circle cx="205.9" cy="165.6" r=".98"/>
<circle cx="205.9" cy="160.6" r=".98"/>
<circle cx="221.2" cy="160.6" r=".98"/>
<circle cx="23.2" cy="180.9" r=".98"/>
<circle cx="84.1" cy="183.4" r=".98"/>
<circle cx="96.8" cy="183.4" r=".98"/>
<circle cx="155.2" cy="183.4" r=".98"/>
<circle cx="170.4" cy="183.4" r=".98"/>
</g>
<path d="M56.2 56.5h10.1M150.1 76.8h-5.1v12.7M140 89.5h10.1" fill="none" stroke="#0dab76" stroke-width=".17"/>
<circle cx="145" cy="89.5" r=".51" fill="#0dab76"/>
<circle cx="145" cy="89.5" r=".51" fill="none" stroke="#0dab76" stroke-width=".14"/>
<path d="M211 114.9v7.6M190.8 122.5h32.9M200.9 132.6v-5h7.6v5M203.4 122.5v5.1" fill="none" stroke="#0dab76" stroke-width=".17"/>
<circle cx="203.4" cy="127.6" r=".51" fill="#0dab76"/>
<circle cx="203.4" cy="127.6" r=".51" fill="none" stroke="#0dab76" stroke-width=".14"/>
<circle cx="203.4" cy="122.5" r=".51" fill="#0dab76"/>
<circle cx="203.4" cy="122.5" r=".51" fill="none" stroke="#0dab76" stroke-width=".14"/>
<circle cx="211" cy="122.5" r=".51" fill="#0dab76"/>
<circle cx="211" cy="122.5" r=".51" fill="none" stroke="#0dab76" stroke-width=".14"/>
<path d="M200.9 137.7v5.1h7.6v-5.1M206 142.8v2.5" fill="none" stroke="#0dab76" stroke-width=".17"/>
<circle cx="205.9" cy="142.8" r=".51" fill="#0dab76"/>
<circle cx="205.9" cy="142.8" r=".51" fill="none" stroke="#0dab76" stroke-width=".14"/>
<path d="M223.7 127.6h-2.5v15.2M221.2 140.3h5.1" fill="none" stroke="#0dab76" stroke-width=".17"/>
<circle cx="221.2" cy="140.3" r=".51" fill="#0dab76"/>
<circle cx="221.2" cy="140.3" r=".51" fill="none" stroke="#0dab76" stroke-width=".14"/>
<path d="M239 125h10.1M244.1 125v15.3h-7.7" fill="none" stroke="#0dab76" stroke-width=".17"/>
<circle cx="244" cy="125" r=".51" fill="#0dab76"/>
<circle cx="244" cy="125" r=".51" fill="none" stroke="#0dab76" stroke-width=".14"/>
<path d="M76.5 56.5h2.5v60.9h-2.5M101.9 74.3h-5.1v12.7M56.2 87h10.1M76.5 87h25.4M56.2 117.4h10.1M244.1 114.9v10.1" fill="none" stroke="#0dab76" stroke-width=".17"/>
<circle cx="79" cy="87" r=".51" fill="#0dab76"/>
<circle cx="79" cy="87" r=".51" fill="none" stroke="#0dab76" stroke-width=".14"/>
<circle cx="96.8" cy="87" r=".51" fill="#0dab76"/>
<circle cx="96.8" cy="87" r=".51" fill="none" stroke="#0dab76" stroke-width=".14"/>
<path d="M122.2 41.2v48.3M122.2 51.4h124.4M112 74.3h10.2M117.1 89.5h12.7" fill="none" stroke="#0dab76" stroke-width=".17"/>
<circle cx="122.2" cy="74.3" r=".51" fill="#0dab76"/>
<circle cx="122.2" cy="74.3" r=".51" fill="none" stroke="#0dab76" stroke-width=".14"/>
<circle cx="122.2" cy="89.5" r=".51" fill="#0dab76"/>
<circle cx="122.2" cy="89.5" r=".51" fill="none" stroke="#0dab76" stroke-width=".14"/>
<circle cx="122.2" cy="51.4" r=".51" fill="#0dab76"/>
<circle cx="122.2" cy="51.4" r=".51" fill="none" stroke="#0dab76" stroke-width=".14"/>
<path d="M160.3 76.8h10.1M170.4 64.1v27.9h78.7" fill="none" stroke="#0dab76" stroke-width=".17"/>
<circle cx="170.4" cy="92" r=".51" fill="#0dab76"/>
<circle cx="170.4" cy="92" r=".51" fill="none" stroke="#0dab76" stroke-width=".14"/>
<circle cx="170.4" cy="76.8" r=".51" fill="#0dab76"/>
<circle cx="170.4" cy="76.8" r=".51" fill="none" stroke="#0dab76" stroke-width=".14"/>
<path d="M165.4 92h5v30.5h10.2" fill="none" stroke="#0dab76" stroke-width=".17"/>
<circle cx="173" cy="122.5" r=".51" fill="#0dab76"/>
<circle cx="173" cy="122.5" r=".51" fill="none" stroke="#0dab76" stroke-width=".14"/>
<path d="M56.2 89.5v7.6M56.2 119.9v10.2M30.8 168.2h-2.6v5.1h2.6M46 168.2h2.6v5.1h-2.6M51.1 170.7h-27.9v10.2" fill="none" stroke="#0dab76" stroke-width=".17"/>
<circle cx="48.6" cy="170.7" r=".51" fill="#0dab76"/>
<circle cx="48.6" cy="170.7" r=".51" fill="none" stroke="#0dab76" stroke-width=".14"/>
<circle cx="46" cy="170.7" r=".51" fill="#0dab76"/>
<circle cx="46" cy="170.7" r=".51" fill="none" stroke="#0dab76" stroke-width=".14"/>
<circle cx="30.8" cy="170.7" r=".51" fill="#0dab76"/>
<circle cx="30.8" cy="170.7" r=".51" fill="none" stroke="#0dab76" stroke-width=".14"/>
<circle cx="28.2" cy="170.7" r=".51" fill="#0dab76"/>
<circle cx="28.2" cy="170.7" r=".51" fill="none" stroke="#0dab76" stroke-width=".14"/>
<path d="M96.8 173.3v2.5M109.5 173.3h-25.4v2.5" fill="none" stroke="#0dab76" stroke-width=".17"/>
<circle cx="96.8" cy="173.3" r=".51" fill="#0dab76"/>
<circle cx="96.8" cy="173.3" r=".51" fill="none" stroke="#0dab76" stroke-width=".14"/>
<circle cx="84.1" cy="173.3" r=".51" fill="#0dab76"/>
<circle cx="84.1" cy="173.3" r=".51" fill="none" stroke="#0dab76" stroke-width=".14"/>
<path d="M101.9 92h-5.1v7.6M200.9 153h-2.6v10.1h7.7M206 160.6v5.1" fill="none" stroke="#0dab76" stroke-width=".17"/>
<circle cx="205.9" cy="163.1" r=".51" fill="#0dab76"/>
<circle cx="205.9" cy="163.1" r=".51" fill="none" stroke="#0dab76" stroke-width=".14"/>
<path d="M40.9 36.2h7.7v2.5M256.8 38.7h10.1M40.9 66.6h7.7M256.8 79.3h10.1M40.9 97.1h7.7M150.1 94.6h-2.5v5M259.3 112.3h7.6M221.2 153v7.6M119.6 175.8h35.6" fill="none" stroke="#0dab76" stroke-width=".17"/>
<circle cx="155.2" cy="175.8" r=".51" fill="#0dab76"/>
<circle cx="155.2" cy="175.8" r=".51" fill="none" stroke="#0dab76" stroke-width=".14"/>
<path d="M56.2 59v5.1M79 165.7h17.8" fill="none" stroke="#0dab76" stroke-width=".17"/>
<circle cx="84.1" cy="165.7" r=".51" fill="#0dab76"/>
<circle cx="84.1" cy="165.7" r=".51" fill="none" stroke="#0dab76" stroke-width=".14"/>
<circle cx="96.8" cy="165.7" r=".51" fill="#0dab76"/>
<circle cx="96.8" cy="165.7" r=".51" fill="none" stroke="#0dab76" stroke-width=".14"/>
<path d="M96.8 165.7h10.1M129.8 168.2h40.6" fill="none" stroke="#0dab76" stroke-width=".17"/>
<circle cx="155.2" cy="168.2" r=".51" fill="#0dab76"/>
<circle cx="155.2" cy="168.2" r=".51" fill="none" stroke="#0dab76" stroke-width=".14"/>
<path d="M30.8 165.7h27.9" fill="none" stroke="#0dab76" stroke-width=".17"/>
<circle cx="46" cy="165.7" r=".51" fill="#0dab76"/>
<circle cx="46" cy="165.7" r=".51" fill="none" stroke="#0dab76" stroke-width=".14"/>
<path d="M63.8 165.7h5M63.8 175.8h5M155.2 183.4h15.2" fill="none" stroke="#0dab76" stroke-width=".17"/>
<circle cx="155.2" cy="183.4" r=".51" fill="#0dab76"/>
<circle cx="155.2" cy="183.4" r=".51" fill="none" stroke="#0dab76" stroke-width=".14"/>
<path d="M79 175.8v7.6h17.8M129.8 183.4h25.4" fill="none" stroke="#0dab76" stroke-width=".17"/>
<circle cx="84.1" cy="183.4" r=".51" fill="#0dab76"/>
<circle cx="84.1" cy="183.4" r=".51" fill="none" stroke="#0dab76" stroke-width=".14"/>
<path d="M96.8 183.4h10.1" fill="none" stroke="#0dab76" stroke-width=".17"/>
<circle cx="96.8" cy="183.4" r=".51" fill="#0dab76"/>
<circle cx="96.8" cy="183.4" r=".51" fill="none" stroke="#0dab76" stroke-width=".14"/>
<path d="M40.9 48.9h15.3v5M61.3 56.5h2.5M256.8 51.4h10.1M40.9 79.3h15.3v5.1M259.3 92h7.6M40.9 109.8h15.3v5.1M259.3 125h7.6M30.8 175.8h27.9" fill="none" stroke="#0dab76" stroke-width=".17"/>
<circle cx="46" cy="175.8" r=".51" fill="#0dab76"/>
<circle cx="46" cy="175.8" r=".51" fill="none" stroke="#0dab76" stroke-width=".14"/>
<g font-size="3.7" fill="#c90d0c">
<text x="34.1" y="16.5">1</text>
<text x="68.2" y="16.5">2</text>
<text x="102.4" y="16.5">3</text>
<text x="136.5" y="16.5">4</text>
<text x="170.6" y="16.5">5</text>
<text x="204.7" y="16.5">6</text>
<text x="238.8" y="16.5">7</text>
<text x="272.9" y="16.5">8</text>
<text x="14.9" y="36.3">A</text>
<text x="291.7" y="36.3">A</text>
<text x="14.9" y="72.1">B</text>
<text x="291.7" y="72.1">B</text>
<text x="14.9" y="107.9">C</text>
<text x="291.6" y="107.9">C</text>
<text x="14.9" y="143.7">D</text>
<text x="291.6" y="143.7">D</text>
<text x="14.9" y="179.5">E</text>
<text x="291.7" y="179.5">E</text>
<text x="34.1" y="199.3">1</text>
<text x="68.2" y="199.3">2</text>
<text x="102.4" y="199.3">3</text>
<text x="136.5" y="199.3">4</text>
<text x="170.6" y="199.3">5</text>
<text x="204.7" y="199.3">6</text>
<text x="238.8" y="199.3">7</text>
<text x="272.9" y="199.3">8</text>
</g>
<g font-size="3.6" fill="#0dab76">
<text x="35.9" y="31.1">IN1</text>
<text x="264.4" y="31.1">INV OUT</text>
<text x="35.9" y="61.6">IN2</text>
<text x="267.9" y="74.3">OUT</text>
<text x="33.3" y="92">IN3</text>
<text x="266.9" y="107.2">CLIP OUT</text>
<text x="218.7" y="178.4">Ahmad Altaher</text>
</g>
<text font-size="3.6" x="12" y="208.9">07/01/2023 19:08 C:\Users\ahmad\AppData\Local\Temp\Neutron\ElectronFileOutput\2568\sch-e588c578-d4d9-4dad-8fc4-cdf268213eae\Mixer v31.sch (Sheet: 1/1)</text>
<g font-size="2.5" fill="#808080">
<text x="25.7" y="33.6">AUDIO_JACK_PJ-324M</text>
<text x="38.4" y="36.2">1</text>
<text x="38.4" y="41.2">2</text>
<text x="255.1" y="36.2">AUDIO_JACK_PJ-324M</text>
<text x="268.1" y="38.7">1</text>
<text x="38.4" y="43.8">3</text>
<text x="38.4" y="46.3">4</text>
<text x="45.8" y="44.7">GND</text>
<text x="254" y="44.7">GND</text>
<text x="268.1" y="43.8">2</text>
<text x="268.1" y="46.3">3</text>
<text x="25.7" y="51.4">J1</text>
<text x="38.4" y="48.9">5</text>
<text x="252.4" y="49.9">1K</text>
<text x="268.1" y="48.9">4</text>
<text x="268.1" y="51.4">5</text>
<text x="279.5" y="53.9">J5</text>
<text x="67.6" y="59.8">100K</text>
<text x="70.1" y="55">R1</text>
<text x="252.3" y="54.7">R8</text>
<text x="20.6" y="64.1">AUDIO_JACK_PJ-324M</text>
<text x="38.4" y="66.6">1</text>
<text x="38.4" y="71.7">2</text>
<text x="53.4" y="70.1">GND</text>
<text x="38.4" y="74.3">3</text>
<text x="38.4" y="76.8">4</text>
<text x="45.8" y="72.6">GND</text>
<text x="104.9" y="72.7">100K</text>
<text x="107.5" y="77.5">R3</text>
<text x="153.2" y="75.3">100K</text>
<text x="255.1" y="76.8">AUDIO_JACK_PJ-324M</text>
<text x="25.7" y="81.9">J3</text>
<text x="38.4" y="79.3">5</text>
<text x="155.8" y="80.1">R6</text>
<text x="268.1" y="79.3">1</text>
<text x="67.6" y="85.4">R13</text>
<text x="112" y="86.2">TL074P</text>
<text x="132.8" y="88">100K</text>
<text x="160.3" y="88.7">TL074P</text>
<text x="254" y="85.3">GND</text>
<text x="268.1" y="84.4">2</text>
<text x="268.1" y="87">3</text>
<text x="268.1" y="89.5">4</text>
<text x="25.7" y="94.6">AUDIO_JACK_PJ-324M</text>
<text x="67.6" y="90.3">100K</text>
<text x="112" y="94.4">IC1A</text>
<text x="135.5" y="92.8">R4</text>
<text x="254.8" y="95.3">R9</text>
<text x="255" y="90.5">1K</text>
<text x="268.1" y="92">5</text>
<text x="279.5" y="94.6">J6</text>
<text x="38.4" y="97.1">1</text>
<text x="160.3" y="97">IC1B</text>
<text x="38.4" y="102.2">2</text>
<text x="38.4" y="104.7">3</text>
<text x="38.4" y="107.2">4</text>
<text x="45.8" y="103">GND</text>
<text x="53.4" y="103">GND</text>
<text x="94" y="105.6">GND</text>
<text x="144.8" y="105.6">GND</text>
<text x="25.7" y="112.3">J4</text>
<text x="38.4" y="109.8">5</text>
<text x="255.1" y="109.8">AUDIO_JACK_PJ-324M</text>
<text x="268.1" y="112.3">1</text>
<text x="67.6" y="115.9">R14</text>
<text x="256.5" y="118.3">GND</text>
<text x="268.1" y="117.4">2</text>
<text x="268.1" y="119.9">3</text>
<text x="67.6" y="120.7">100K</text>
<text x="183.6" y="120.9">100K</text>
<text x="186.3" y="125.8">R7</text>
<text x="233.9" y="121.8">IC1C</text>
<text x="255" y="123.5">1K</text>
<text x="268.1" y="122.5">4</text>
<text x="268.1" y="125">5</text>
<text x="233.9" y="130.1">TL074P</text>
<text x="253.4" y="128.3">R12</text>
<text x="279.5" y="127.6">J7</text>
<text x="53.4" y="136.1">GND</text>
<text x="229.3" y="138.7">100K</text>
<text x="230.6" y="143.5">R10</text>
<text x="219.7" y="148.5" transform="rotate(-90 219.7 148.5)">27K</text>
<text x="224.5" y="148.5" transform="rotate(-90 224.5 148.5)">R11</text>
<text x="202.1" y="151.7" transform="rotate(-90 202.1 151.7)">R2</text>
<text x="209.8" y="151.7" transform="rotate(-90 209.8 151.7)">20K</text>
<text x="52" y="164.1" transform="rotate(-90 52 164.1)">+12_IN</text>
<text x="59" y="163.7">D3</text>
<text x="70.1" y="164.1">R15</text>
<text x="85.1" y="167.6">C1</text>
<text x="97.8" y="167.6">C3</text>
<text x="108.5" y="166.5">+12</text>
<text x="70.1" y="169">10</text>
<text x="85.1" y="172.4">47 uF</text>
<text x="97.8" y="172.4">0.1 uF</text>
<text x="124" y="169.1">+12</text>
<text x="156.2" y="170.1">C5</text>
<text x="203.2" y="171.6">GND</text>
<text x="218.4" y="169.1">GND</text>
<text x="48.3" y="176.7">GND</text>
<text x="60.3" y="179.5">D4</text>
<text x="70.1" y="179.1">10</text>
<text x="70.1" y="174.3">R16</text>
<text x="85.1" y="177.7">C2</text>
<text x="97.8" y="177.7">C4</text>
<text x="106.7" y="179.2">GND</text>
<text x="156.2" y="174.9">0.1 uF</text>
<text x="158.8" y="177.7">C6</text>
<text x="57.1" y="184.8" transform="rotate(-90 57.1 184.8)">-12_IN</text>
<text x="85.1" y="182.5">47 uF</text>
<text x="97.8" y="182.5">0.1 uF</text>
<text x="108.5" y="184.3">-12</text>
<text x="116.8" y="181.8">GND</text>
<text x="124.6" y="184.3">-12</text>
<text x="156.2" y="182.5">0.1 uF</text>
<text x="20.4" y="186.8">GND</text>
</g>
<text font-size="2.5" fill="#0dab76" x="35.9" y="160.6">XP1</text>
<g font-size="2.1" fill="#808080">
<text x="53.4" y="53.6">3</text>
<text x="53.4" y="58.7">1</text>
<text x="53.4" y="56.1">2</text>
<text x="53.4" y="89.1">1</text>
<text x="53.4" y="86.6">2</text>
<text x="53.4" y="84">3</text>
<text x="102.9" y="86.6">2</text>
<text x="114.9" y="89.1">1</text>
<text x="151.1" y="89.1">6</text>
<text x="102.9" y="91.7">3</text>
<text x="151.1" y="94.2">5</text>
<text x="163.2" y="91.7">7</text>
<text x="53.4" y="119.6">1</text>
<text x="53.4" y="117.1">2</text>
<text x="53.4" y="114.5">3</text>
<text x="223.6" y="122.1">10</text>
<text x="236.8" y="124.7">8</text>
<text x="224.7" y="127.2">9</text>
<text x="205.6" y="147.5" transform="rotate(-90 205.6 147.5)">3</text>
<text x="201.9" y="152.6">2</text>
<text x="205.6" y="159.6" transform="rotate(-90 205.6 159.6)">1</text>
<text x="32.3" y="167.8">3</text>
<text x="32.3" y="165.3">1</text>
<text x="43.3" y="167.8">4</text>
<text x="43.3" y="165.3">2</text>
<text x="32.3" y="172.9">7</text>
<text x="32.3" y="170.3">5</text>
<text x="43.3" y="172.9">8</text>
<text x="43.3" y="170.3">6</text>
<text x="170.1" y="170.9" transform="rotate(-90 170.1 170.9)">4</text>
<text x="32.3" y="175.4">9</text>
<text x="43.3" y="175.4">10</text>
<text x="170.1" y="182.9" transform="rotate(-90 170.1 182.9)">11</text>
</g>
<g font-size="1.8" fill="#808080">
<text x="204.7" y="134.9" transform="rotate(-90 204.7 134.9)">D1</text>
<text x="206" y="137.7" transform="rotate(-90 206 137.7)">D2</text>
</g>
<g font-size="1.2" fill="#0dab76">
<text x="41.3" y="35.8">pas 0</text>
<text x="41.3" y="40.9">pas 0</text>
<text x="48.2" y="38.4" transform="rotate(-90 48.2 38.4)">sup 0</text>
<text x="121.8" y="40.9" transform="rotate(-90 121.8 40.9)">io 0</text>
<text x="256.4" y="38.4" transform="rotate(-90 256.4 38.4)">sup 0</text>
<text x="263.7" y="38.4">pas 0</text>
<text x="41.3" y="46">pas 0</text>
<text x="41.3" y="43.4">pas 0</text>
<text x="263.7" y="43.4">pas 0</text>
<text x="263.7" y="46">pas 0</text>
<text x="41.3" y="48.5">pas 0</text>
<text x="56.5" y="53.6">pas 1</text>
<text x="243.3" y="51.1">pas 1</text>
<text x="257.1" y="51.1">pas 1</text>
<text x="263.7" y="48.5">pas 0</text>
<text x="263.7" y="51.1">pas 0</text>
<text x="56.5" y="58.7">pas 1</text>
<text x="56.5" y="56.1">pas 1</text>
<text x="63" y="56.1">pas 1</text>
<text x="76.8" y="56.1">pas 1</text>
<text x="55.8" y="63.7" transform="rotate(-90 55.8 63.7)">sup 0</text>
<text x="170.1" y="63.7" transform="rotate(-90 170.1 63.7)">io 0</text>
<text x="41.3" y="66.3">pas 0</text>
<text x="41.3" y="71.3">pas 0</text>
<text x="48.2" y="66.3" transform="rotate(-90 48.2 66.3)">sup 0</text>
<text x="41.3" y="76.4">pas 0</text>
<text x="41.3" y="73.9">pas 0</text>
<text x="98.6" y="73.9">pas 1</text>
<text x="112.4" y="73.9">pas 1</text>
<text x="146.8" y="76.4">pas 1</text>
<text x="160.6" y="76.4">pas 1</text>
<text x="41.3" y="79">pas 0</text>
<text x="256.4" y="79" transform="rotate(-90 256.4 79)">sup 0</text>
<text x="263.7" y="79">pas 0</text>
<text x="56.5" y="89.1">pas 1</text>
<text x="56.5" y="86.6">pas 1</text>
<text x="56.5" y="84">pas 1</text>
<text x="63" y="86.6">pas 1</text>
<text x="76.8" y="86.6">pas 1</text>
<text x="99.6" y="86.6">in 0</text>
<text x="117.5" y="89.1">out 0</text>
<text x="126.5" y="89.1">pas 1</text>
<text x="140.3" y="89.1">pas 1</text>
<text x="147.8" y="89.1">in 0</text>
<text x="263.7" y="89.1">pas 0</text>
<text x="263.7" y="84">pas 0</text>
<text x="263.7" y="86.6">pas 0</text>
<text x="99.6" y="91.7">in 0</text>
<text x="147.8" y="94.2">in 0</text>
<text x="165.7" y="91.7">out 0</text>
<text x="245.9" y="91.7">pas 1</text>
<text x="259.6" y="91.7">pas 1</text>
<text x="263.7" y="91.7">pas 0</text>
<text x="41.3" y="96.7">pas 0</text>
<text x="41.3" y="101.8">pas 0</text>
<text x="48.2" y="96.7" transform="rotate(-90 48.2 96.7)">sup 0</text>
<text x="55.8" y="96.7" transform="rotate(-90 55.8 96.7)">sup 0</text>
<text x="96.4" y="99.3" transform="rotate(-90 96.4 99.3)">sup 0</text>
<text x="147.2" y="99.3" transform="rotate(-90 147.2 99.3)">sup 0</text>
<text x="41.3" y="106.9">pas 0</text>
<text x="41.3" y="104.4">pas 0</text>
<text x="41.3" y="109.4">pas 0</text>
<text x="259" y="112" transform="rotate(-90 259 112)">sup 0</text>
<text x="263.7" y="112">pas 0</text>
<text x="56.5" y="119.6">pas 1</text>
<text x="56.5" y="117.1">pas 1</text>
<text x="56.5" y="114.5">pas 1</text>
<text x="63" y="117.1">pas 1</text>
<text x="76.8" y="117.1">pas 1</text>
<text x="210.7" y="114.5" transform="rotate(-90 210.7 114.5)">io 0</text>
<text x="243.7" y="114.5" transform="rotate(-90 243.7 114.5)">io 0</text>
<text x="263.7" y="117.1">pas 0</text>
<text x="263.7" y="119.6">pas 0</text>
<text x="177.3" y="122.1">pas 1</text>
<text x="191.1" y="122.1">pas 1</text>
<text x="221.4" y="122.1">in 0</text>
<text x="239.4" y="124.7">out 0</text>
<text x="245.9" y="124.7">pas 1</text>
<text x="259.6" y="124.7">pas 1</text>
<text x="263.7" y="122.1">pas 0</text>
<text x="263.7" y="124.7">pas 0</text>
<text x="55.8" y="129.8" transform="rotate(-90 55.8 129.8)">sup 0</text>
<text x="221.4" y="127.2">in 0</text>
<text x="200.5" y="132.3" transform="rotate(-90 200.5 132.3)">pas 0</text>
<text x="208.2" y="132.3" transform="rotate(-90 208.2 132.3)">pas 0</text>
<text x="200.5" y="141" transform="rotate(-90 200.5 141)">pas 0</text>
<text x="208.2" y="141" transform="rotate(-90 208.2 141)">pas 0</text>
<text x="220.9" y="142.5" transform="rotate(-90 220.9 142.5)">pas 1</text>
<text x="223" y="139.9">pas 1</text>
<text x="236.8" y="139.9">pas 1</text>
<text x="205.6" y="145" transform="rotate(-90 205.6 145)">pas 0</text>
<text x="197.6" y="152.6">pas 0</text>
<text x="220.9" y="160.2" transform="rotate(-90 220.9 160.2)">sup 0</text>
<text x="220.9" y="156.2" transform="rotate(-90 220.9 156.2)">pas 1</text>
<text x="27.5" y="167.8">pas 1</text>
<text x="27.5" y="165.3">pas 1</text>
<text x="46.4" y="167.8">pas 1</text>
<text x="46.4" y="165.3">pas 1</text>
<text x="55.4" y="165.3">pas 0</text>
<text x="64.1" y="165.3">pas 0</text>
<text x="65.6" y="165.3">pas 1</text>
<text x="79.4" y="165.3">pas 1</text>
<text x="83.7" y="165.3" transform="rotate(-90 83.7 165.3)">pas 1</text>
<text x="96.4" y="165.3" transform="rotate(-90 96.4 165.3)">pas 1</text>
<text x="154.8" y="167.8" transform="rotate(-90 154.8 167.8)">pas 1</text>
<text x="170.1" y="167.8" transform="rotate(-90 170.1 167.8)">pwr 0</text>
<text x="205.6" y="165.3" transform="rotate(-90 205.6 165.3)">sup 0</text>
<text x="205.6" y="163.8" transform="rotate(-90 205.6 163.8)">pas 0</text>
<text x="27.5" y="172.9">pas 1</text>
<text x="27.5" y="170.3">pas 1</text>
<text x="46.4" y="172.9">pas 1</text>
<text x="46.4" y="170.3">pas 1</text>
<text x="50.7" y="170.4" transform="rotate(-90 50.7 170.4)">sup 0</text>
<text x="109.1" y="172.9" transform="rotate(-90 109.1 172.9)">sup 0</text>
<text x="27.5" y="175.4">pas 1</text>
<text x="46.4" y="175.4">pas 1</text>
<text x="55.4" y="175.4">pas 0</text>
<text x="64.1" y="175.4">pas 0</text>
<text x="65.6" y="175.4">pas 1</text>
<text x="79.4" y="175.4">pas 1</text>
<text x="83.7" y="176.5" transform="rotate(-90 83.7 176.5)">pas 1</text>
<text x="83.7" y="175.4" transform="rotate(-90 83.7 175.4)">pas 1</text>
<text x="96.4" y="176.5" transform="rotate(-90 96.4 176.5)">pas 1</text>
<text x="119.3" y="175.4" transform="rotate(-90 119.3 175.4)">sup 0</text>
<text x="154.8" y="179.1" transform="rotate(-90 154.8 179.1)">pas 1</text>
<text x="154.8" y="175.4" transform="rotate(-90 154.8 175.4)">pas 1</text>
<text x="22.8" y="180.5" transform="rotate(-90 22.8 180.5)">sup 0</text>
<text x="83.7" y="186.7" transform="rotate(-90 83.7 186.7)">pas 1</text>
<text x="96.4" y="186.7" transform="rotate(-90 96.4 186.7)">pas 1</text>
<text x="154.8" y="186.7" transform="rotate(-90 154.8 186.7)">pas 1</text>
<text x="170.1" y="186.6" transform="rotate(-90 170.1 186.6)">pwr 0</text>
</g>
<g font-size="1.1" fill="#0dab76">
<text x="171.7" y="172.6" transform="rotate(-90 171.7 172.6)">V+</text>
<text x="171.7" y="180.3" transform="rotate(-90 171.7 180.3)">V-</text>
</g>
</svg>
